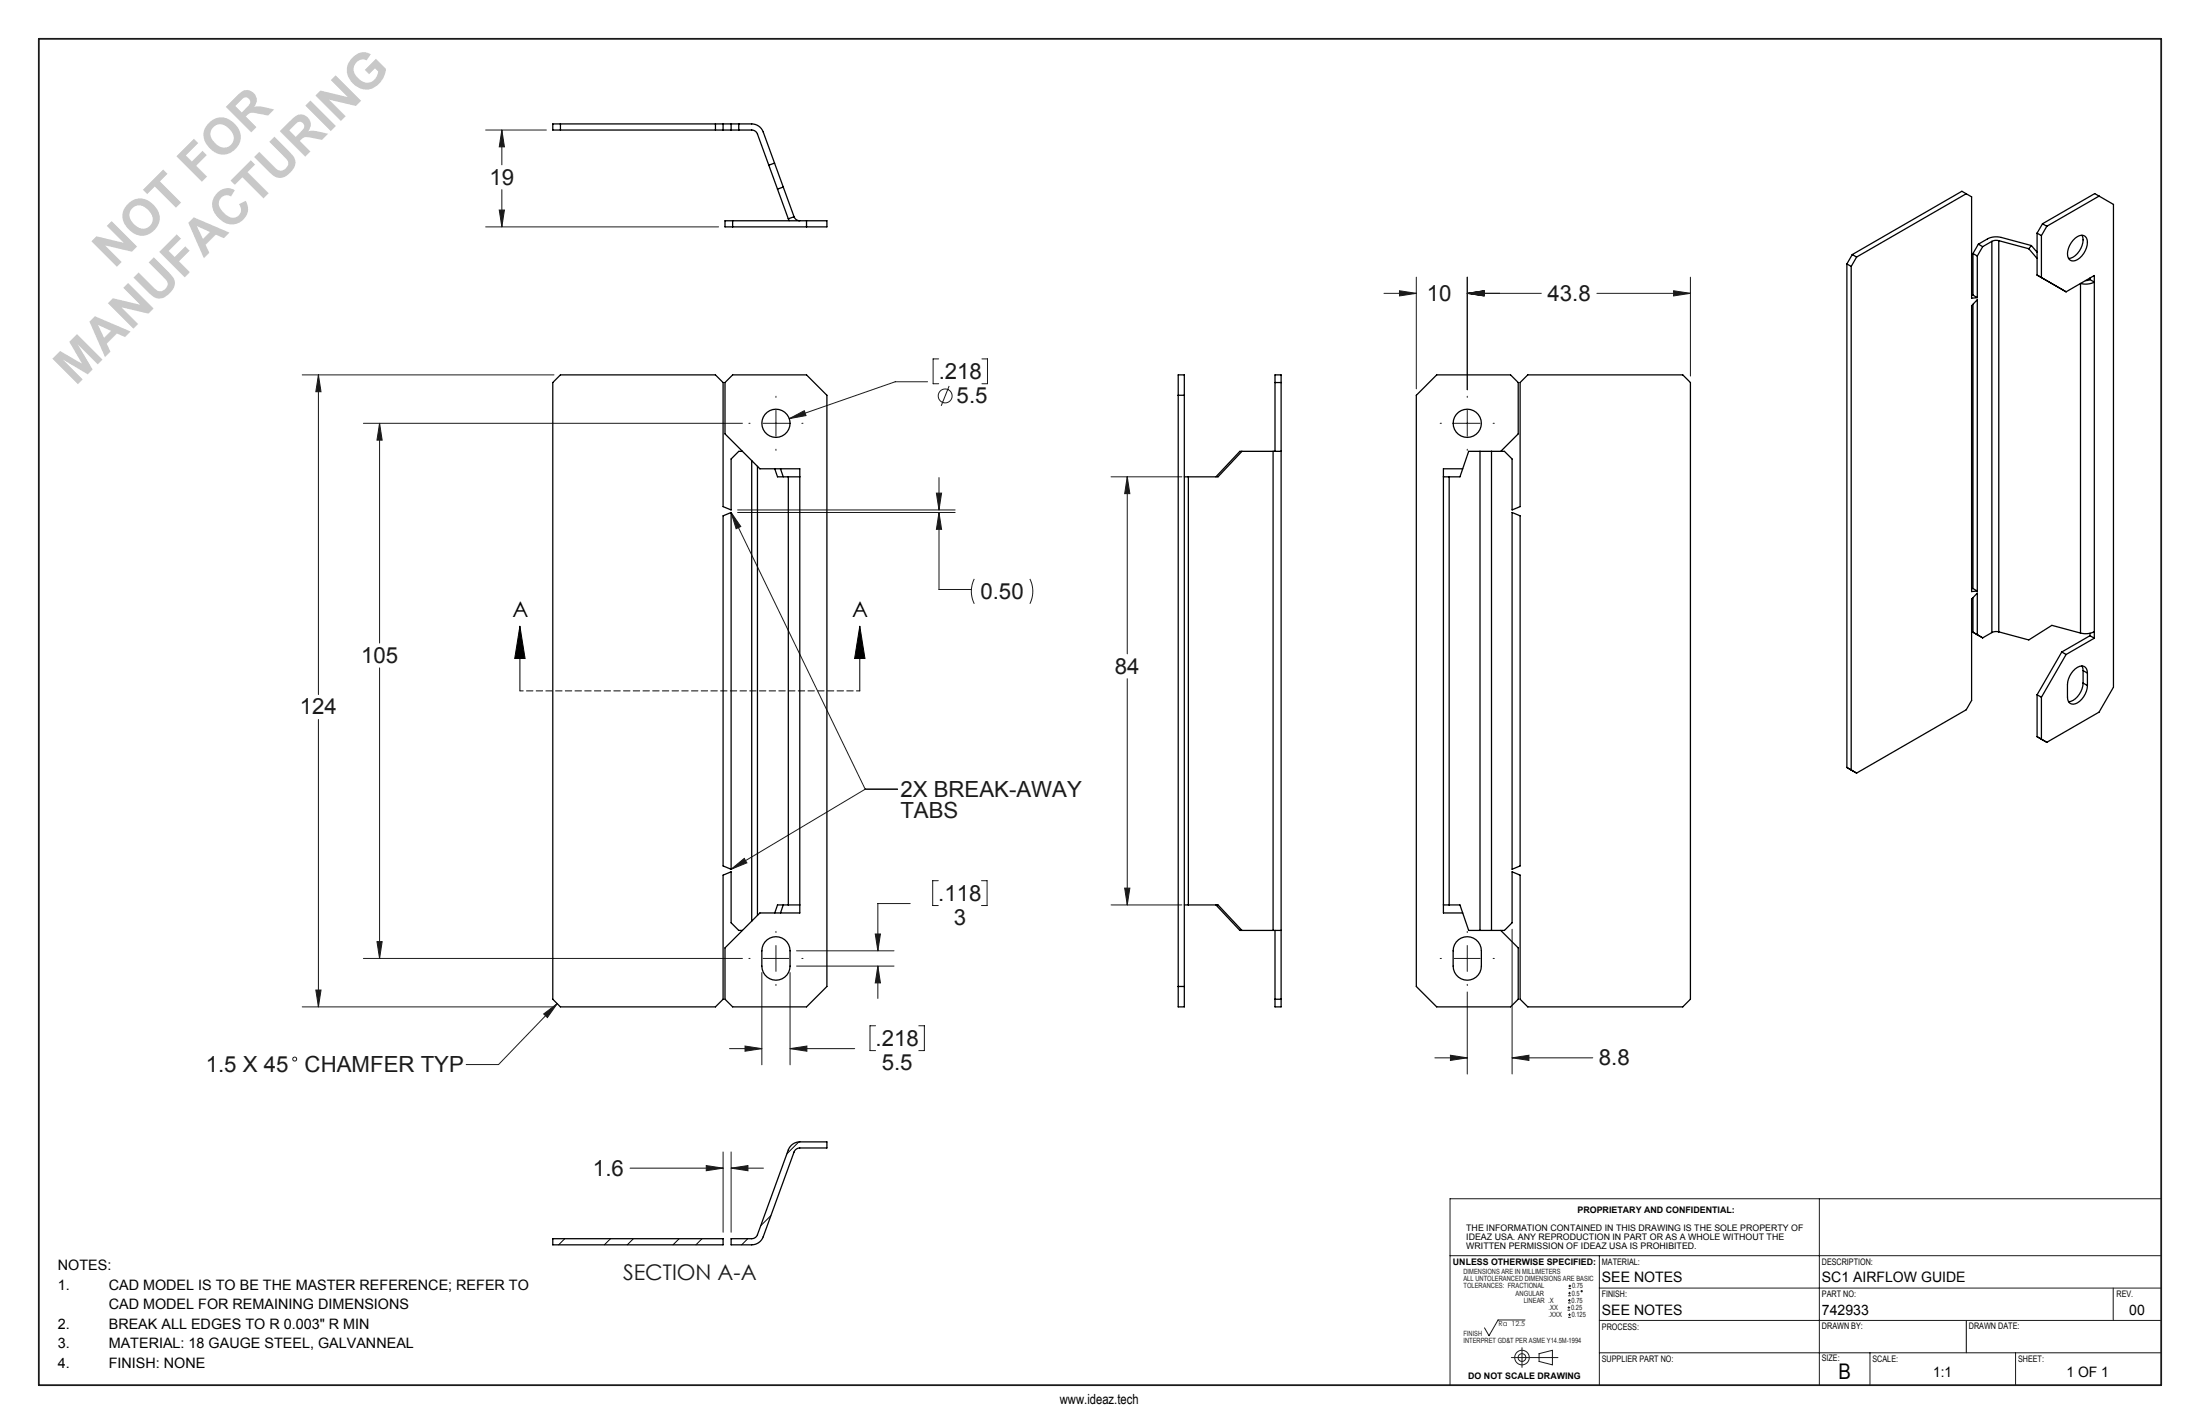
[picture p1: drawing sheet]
<svg xmlns="http://www.w3.org/2000/svg" width="432mm" height="279mm" viewBox="0 0 432 279" stroke-linecap="round" stroke-linejoin="round" font-family="sans-serif">
<g fill="none" stroke="#191924" stroke-width=".2">
<path d="M95.3 25.5h11.9M98.5 25.5l.5 3.3h-1zM98.5 25.5v6.8M98.5 37.2v7.3M95.3 44.5h45.7M98 41.2h1l-.5 3.3zM271.6 57.6h6.4M274.7 57l3.3 .6-3.3 .5zM278 54.4v21.9M288 57.6l3.3-.6v1.1zM288 54.4v22.1M288 57.6h14.5"/>
<path d="M313.4 57.6h18.4M328.5 57l3.3 .6-3.3 .5zM331.8 54.4v19.4M59.3 73.6h49.4M62.5 73.6v62.7M62.5 73.6l.5 3.3h-1zM152.3 77.7v.3M182.1 74.9h-6.4l-20.8 7.2M184.2 70.4h-1.1v4.9h1.1M186.3 75.7l-1.6 3.9M192.7 70.4h1.1v4.9h-1.1M288 77.7v.3"/>
<path d="M71.3 83.1h74.4M74.5 83.1v43.1M74.5 83.1l.5 3.3h-1zM147 83.1h.2M149.8 83.1h5M152.3 80.5v5.1M152.3 88.1v.3M154.9 82.1l3-1.5 .3 .9zM157.4 83.1h.2M183.8 96.8h1l-.5 3.3zM184.3 93.7v6.4M218.1 93.6h13.9"/>
<path d="M221.2 93.6v34.7M221.2 93.6l.6 3.3h-1.1zM282.7 83.1h.2M285.4 83.1h5.1M288 80.5v5.1M288 88.1v.3M293.1 83.1h.2M143.5 100.6l26.3 54.2M143.5 100.6l1.9 2.7-.9 .4zM144.8 100.1h42.7M144.8 100.6h42.7M184.3 100.6v15.1h6.3"/>
<path d="M184.3 100.6l.5 3.3h-1zM191.2 113.6a5.4 5.4 0 0 0 0 4.9M202.1 113.6a5.4 5.4 0 0 1 0 4.9M74.5 131v57.1M221.2 133.2v44.4M62.5 141.2v56.4M169.8 154.8h6.4M169.8 154.8l-26.3 15.8M143.5 170.6l2.6-2.2 .5 .9zM178.6 177.3h-6.3v9.3M184.2 172.8h-1.1v4.9h1.1M192.6 172.8h1.1v4.9h-1.1"/>
<path d="M218.1 177.6h13.9M220.7 174.3h1.1l-.6 3.3zM59.3 197.6h49.4M62 194.3h1l-.5 3.3zM71.3 188.1h74.4M74 184.8h1l-.5 3.3zM106.7 198.9l2.7-2-2 2.8zM109.4 196.9l-11.5 12h-6.4M147 188.1h.2M149.5 190.8v18.1M149.8 188.1h5M152.3 182.7v.3"/>
<path d="M152.3 185.5v5.1M152.3 193.1v.3M155.1 190.8v18.1M156.3 189.6h19.2M156.3 186.6h19.2M157.4 188.1h.2M171.8 183.3h1l-.5 3.3zM172.3 189.6v6.3M172.3 189.6l.5 3.3h-1zM282.7 188.1h.2M285.4 188.1h5.1M288 194.6v16.1"/>
<path d="M288 182.7v.3M288 185.5v5.1M288 193.1v.3M293.1 188.1h.2M296.8 182.3v28.4M143.2 205.8h6.3M146.2 205.2l3.3 .6-3.3 .5zM155.1 205.8h12.6M155.1 205.8l3.3-.6v1.1zM171.8 201.3h-1v4.8h1M180.3 201.3h1.1v4.8h-1.1M281.6 207.6h6.4"/>
<path d="M284.7 207l3.3 .6-3.3 .5zM296.8 207.6l3.3-.6v1.1zM296.8 207.6h15.8M123.7 229.2h18.2M138.6 228.7l3.3 .5-3.3 .5zM141.9 226v15.8M143.5 226v15.8M143.5 229.2h6.3M143.5 229.2l3.3-.5v1zM357.1 235.2v36.6M424.1 235.2h-139.5v36.6M284.6 246.4h139.6"/>
<path d="M299.3 259h-5.3l-1.7 3.1-.9-1.6M307.7 257.1h.5M307.7 256.6h.5M307.8 255.7h.5M307.8 255.1h.5M307.8 258.5h.5M307.8 258h.5M307.8 254.2h.5M307.8 253.7h.5M307.9 252.8h.5M307.9 252.3h.5M307.9 256.3v.5"/>
<path d="M308 254.9v.5M308.1 257.7v.5M308.1 253.5v.5M308.1 252.1v.5M313.9 252.7h110.3M313.9 246.4v25.4M313.9 259.1h110.2M414.8 252.7v6.4M296.6 266.4h9.2M298.7 264.4v3.9M302.1 265.6l2.6-.7v2.9l-2.6-.7zM313.9 265.4h110.3"/>
<path d="M367 265.4v6.4M395.6 265.4v6.4"/>
<circle cx="185.5" cy="77.7" r="1.36"/>
<circle cx="57.8" cy="207.8" r=".39"/>
<circle cx="310.4" cy="253.3" r=".13"/>
<circle cx="298.7" cy="266.4" r="1.43"/>
<circle cx="298.7" cy="266.4" r=".76"/>
</g>
<path d="M102 122.9l1.1 6.3h-2.1zM102 122.9v12.7M168.8 122.9l1 6.3h-2.1zM168.8 122.9v12.7M385.9 259.1v6.3" fill="none" stroke="#000" stroke-width=".2"/>
<path d="M7.6 7.6h416.6v264.2h-416.6z" fill="none" stroke="#191924" stroke-width=".35"/>
<path d="M168.8 135.6h-66.8" fill="none" stroke="#000" stroke-width=".2" stroke-dasharray="1.3 .6" stroke-dashoffset=".6"/>
<path d="M168.8 122.9l1 6.3h-2.1zM102 122.9l1.1 6.3h-2.1z" fill="#000"/>
<g fill="#191924">
<path d="M143.5 170.6l2.6-2.2 .5 .9zM143.5 100.6l1.9 2.7-.9 .4zM106.7 198.9l2.7-2-2 2.8zM143.5 229.2l3.3-.5v1zM138.6 228.7l3.3 .5-3.3 .5z"/>
<path d="M98 41.2h1l-.5 3.3zM98.5 25.5l.5 3.3h-1zM62.5 73.6l.5 3.3h-1zM62 194.3h1l-.5 3.3zM183.8 96.8h1l-.5 3.3zM184.3 100.6l.5 3.3h-1zM74.5 83.1l.5 3.3h-1zM74 184.8h1l-.5 3.3zM154.9 82.1l3.3-.6-.3-.9zM172.3 189.6l.5 3.3h-1zM171.8 183.3h1l-.5 3.3zM155.1 205.8l3.3-.6v1.1zM146.2 205.2l3.3 .6-3.3 .5zM220.7 174.3h1.1l-.6 3.3zM221.2 93.6l.6 3.3h-1.1zM284.7 207l3.3 .6-3.3 .5zM296.8 207.6l3.3-.6v1.1zM288 57.6l3.3-.6v1.1zM328.5 57l3.3 .6-3.3 .5zM288 57.6l3.3-.6v1.1zM274.7 57l3.3 .6-3.3 .5z"/>
</g>
<g fill="none" stroke="#000" stroke-width=".25">
<path d="M110 24.3v1.2M140.4 24.3v1.2M141.9 24.3v1.2M143.5 24.3v1.2M145 24.3v1.2M152 32l-1.1 .4M153.7 36.7l-1.1 .4M385.9 38l-21.5 12.4M412 38.5l-10.3 5.9M142.3 43.3h20v1.2h-20zM143.8 43.3v1.2M154.7 42.9l.2 .4"/>
<path d="M155.9 42.5l-6.1-16.6a2.4 2.4 0 0 0-2.3-1.6h-39v1.2h39a1.2 1.2 0 0 1 1.2 .8l6 16.6M155.9 42.5a1.2 1.2 0 0 0 1.1 .8M155.9 42.5l-1.2 .4M158.3 43.3v1.2M362.5 51.8v98.8l1.9 1.1 21.5-12.4 1.1-1.9v-19.9l1.1-1.1v8.1M362.5 51.8l.8 .5M363.3 52.3v98.8M363.6 49.9l21.5-12.4 1.9 1.1v19.9l1.1-.1M363.6 49.9l.8 .5M363.6 49.9l-1.1 1.9M364.4 50.4l-1.1 1.9M387.2 49.7l.9 .5"/>
<path d="M387.2 57.9l.9 .5M387.2 49.7v8.2M387.2 59.7v55.8M387.2 57.9h-.2M388.1 50.2v8.2M388.1 58.8v57.2l-1.1 .1v-56.1zM388.3 47.9l1.8-1a3.8 3.8 0 0 1 2.7-.3l5.9 1.6M388.3 47.9l.8 .5M388.3 47.9l-1.1 1.8M389.1 48.4l-1 1.8M390.9 47.4v76.7M390.9 47.4l-1.8 1"/>
<path d="M392.3 47.2h-.7l-.7 .2M392.3 47.2v76.8M392.3 47.2l5.9 1.6M398.2 48.8l1.6 1.9M398.7 48.2l-.5 .6M398.7 48.2l1.1 1.3M399.8 45.7v8.3l5.7 3.3 5.6-3.2v71.1M399.8 45.7l.9 .5M400.7 46.2v8.3M400.9 43.9l10.2-5.9 3.7 2.1v94.7l-2.8 4.9-10.3 5.9-1.9-1.1v-8.2M400.9 43.9l.8 .5M400.9 43.9l-1.1 1.8"/>
<path d="M401.7 44.4l-1 1.8M406.9 47.1a1.8 1.8 0 0 1 2.4-.7 3.1 3.1 0 0 1-.7 3.8 1.8 1.8 0 0 1-2.4 .8 3.1 3.1 0 0 1 .7-3.9zM408.6 46.2a3.7 3.7 0 0 1-2.6 4.5M410.2 54.9l.9 .4a3.8 3.8 0 0 1-2.8 .3v68.6M410.2 54.9l-.9 .2M410.2 54.5v.4M143.8 73.6h14.5l4 4v116l-4 4h-14.5l-1.5-1.5v-10.1l6.8-6.9h7.9v-87.1h-7.9l-6.8-6.9v-10zM231.2 73.6h1.2v124h-1.2zM231.2 77.6h1.2M250.2 75.1h1.2M145.7 88.6h-.7l-1.5 1.5v10l-1.6-.7v-24.3l-1.5-1.5h-30.4l-1.5 1.5v121l1.5 1.5h30.4l1.5-1.5v-24.4l1.6-.6v10l1.5 1.5h.7M147.5 90.4v90.3"/>
<path d="M148.7 91.5v88.1M152.1 92l.5 1.6h2.1M153.2 92l.5 1.6M154.7 93.6h2.3M154.7 93.6v84M232.4 93.6h.8M233.2 93.6v84M243.8 88.6l-4.7 5h-5.9M249.9 88.6h1.5M249.9 88.6h-6.5l-4.7 5M249.9 88.6v94M250.2 88.6v-15h1.2v124h-1.2v-15"/>
<path d="M283.3 93.6h1.1M284.4 93.6v84M287.1 92h-3.8v87.1h3.8M290.5 88.6h2.2M290.5 88.6h-2.2l-1.7 5h-2.2M290.5 88.6v94M292.7 88.6h2.6l1.5 1.5v10l1.6-.7v-24.3l1.5-1.5h30.4l1.5 1.5v121l-1.5 1.5h-30.4l-1.5-1.5v-24.4l-1.6-.6v10l-1.5 1.5h-2.6M292.7 88.6v94M294.6 88.6l3.4-3.5v-10l-1.5-1.5h-14.5l-4 4v116l4 4h14.5l1.5-1.5v-10.1l-3.4-3.4M141.9 101.2l1.6-.6v70l-1.6-.7zM296.8 100.6l1.6 .6v68.7l-1.6 .7zM387.2 117.3v6.7l1.9 1.2 1.8-1.1"/>
<path d="M387.2 115.5l.9 .5M387.2 115.5h-.2M392.3 124l-.7-.1-.7 .2M392.3 124l5.9 1.6 4.5-2.9 5.6 1.5M399.8 136.3l.9 .5M400.7 136.8v8.2M404.7 127.9l.8 .5M404.7 127.9l-4.9 8.4M405.5 128.4l-4.8 8.4M408.6 130.7l.3 .9M408.9 134a3.8 3.8 0 0 1-2.9 3.7M408.9 131.6l.8 .5"/>
<path d="M408.9 134l.8 .5M408.9 131.6v2.4M409.7 132.1a1.2 1.2 0 0 0-.6-1.3 1.2 1.2 0 0 0-1.4 .1 4.3 4.3 0 0 0-1.9 3.4v2.5a1.2 1.2 0 0 0 .6 1.2 1.2 1.2 0 0 0 1.3-.1 4.3 4.3 0 0 0 2-3.4M409.7 132.1v2.4M410.2 124.3v.4M410.2 124.7l.9 .5M410.2 124.7l-5.5 3.2M411.1 123.9a3.8 3.8 0 0 1-2.8 .3M411.1 125.2l-5.6 3.2M153.7 177.6l-.5 1.5M154.7 177.6h2.3M154.7 177.6h-2.1l-.5 1.5"/>
<path d="M232.4 177.6h.8M233.2 177.6h5.9l4.7 5M238.7 177.6l4.7 5h6.5M283.3 177.6h1.1M284.4 177.6h2.2l1.7 5h2.2M150.6 184.4a2.77 2.77 0 0 1 2.9-.3 2.77 2.77 0 0 1 1.6 2.5v3a2.77 2.77 0 0 1-2.8 2.7 2.77 2.77 0 0 1-2.8-2.7v-3a2.77 2.77 0 0 1 1.1-2.2zM231.2 193.6h1.2M249.9 182.6h1.5M250.2 196.1h1.2M285.8 184.8a2.77 2.77 0 0 1 3.1-.9 2.77 2.77 0 0 1 1.9 2.7v3a2.77 2.77 0 0 1-2.8 2.7 2.77 2.77 0 0 1-2.8-2.7l.1-3.7zM290.5 182.6h2.2M155.3 224.7l.6-.4 .7-.2 5.7-.1v1.2h-5.3a1.2 1.2 0 0 0-1.1 .8l-6.1 16.7a2.4 2.4 0 0 1-2.3 1.5h-4v-1.2h4a1.2 1.2 0 0 0 1.2-.7l6-16.7z"/>
<path d="M108.5 243h33.4v1.2h-33.4z"/>
<circle cx="152.3" cy="83.1" r="2.77"/>
<circle cx="288" cy="83.1" r="2.77"/>
</g>
<path d="M151.3 238.5l-2 2M156.8 224.1l-2.4 2.3M110.8 243l-1.2 1.2M119.8 243l-1.2 1.2M124.3 243l-1.2 1.2M133.3 243l-1.2 1.2M137.8 243l-1.2 1.2M146.8 243l-1.2 1.2" fill="none" stroke="#000" stroke-width=".2"/>
<g font-size="9.9" fill="#c3c8d2">
<text x="22.4" y="52.9" transform="rotate(-45 22.4 52.9)">NOT FOR</text>
<text x="14.8" y="75.9" transform="rotate(-45 14.8 75.9)">MANUFACTURING</text>
</g>
<g font-size="4.4" fill="#191924">
<text x="96.1" y="36.2">19</text>
<text x="280" y="59">10</text>
<text x="303.7" y="59">43.8</text>
<text x="184.2" y="74.3">.218</text>
<text x="187.8" y="79.1">5.5</text>
<text x="192.4" y="117.5">0.50</text>
<text x="70.9" y="130.1">105</text>
<text x="218.8" y="132.2">84</text>
<text x="58.9" y="140.2">124</text>
<text x="176.7" y="156.4">2X BREAK-AWAY</text>
<text x="176.7" y="160.5">TABS</text>
<text x="184.2" y="176.7">.118</text>
<text x="187.2" y="181.5">3</text>
<text x="171.9" y="205.2">.218</text>
<text x="173.1" y="210">5.5</text>
<text x="313.8" y="209">8.8</text>
<text x="40.4" y="210.4">1.5 X 45</text>
<text x="59.8" y="210.4">CHAMFER TYP</text>
<text x="116.4" y="230.7">1.6</text>
</g>
<g font-size="4.2">
<text x="100.6" y="121">A</text>
<text x="167.3" y="121">A</text>
<text x="360.8" y="270.7">B</text>
</g>
<text font-size="4.2" fill="#191924" x="122.3" y="251.1">SECTION A-A</text>
<g font-size="2.8">
<text x="11.3" y="249.2">NOTES:</text>
<text x="314.4" y="251.4">SEE NOTES</text>
<text x="357.6" y="251.4">SC1 AIRFLOW GUIDE</text>
<text x="11.3" y="253.1">1.</text>
<text x="21.3" y="253.1">CAD MODEL IS TO BE THE MASTER REFERENCE; REFER TO</text>
<text x="21.3" y="256.9">CAD MODEL FOR REMAINING DIMENSIONS</text>
<text x="314.4" y="258">SEE NOTES</text>
<text x="357.6" y="258">742933</text>
<text x="11.3" y="260.7">2.</text>
<text x="21.3" y="260.7">BREAK ALL EDGES TO R 0.003&quot; R MIN</text>
<text x="417.9" y="258">00</text>
<text x="11.3" y="264.5">3.</text>
<text x="11.3" y="268.3">4.</text>
<text x="21.3" y="264.5">MATERIAL: 18 GAUGE STEEL, GALVANNEAL</text>
<text x="21.3" y="268.3">FINISH: NONE</text>
<text x="379.4" y="270.1">1:1</text>
<text x="405.6" y="270.1">1 OF 1</text>
</g>
<text font-size="2.7" x="208" y="275.4">www.ideaz.tech</text>
<g font-size="1.8">
<text x="309.6" y="238">PROPRIETARY AND CONFIDENTIAL:</text>
<text x="287.8" y="241.5">THE INFORMATION CONTAINED IN THIS DRAWING IS THE SOLE PROPERTY OF</text>
<text x="287.8" y="243.3">IDEAZ USA. ANY REPRODUCTION IN PART OR AS A WHOLE WITHOUT THE</text>
<text x="287.8" y="245">WRITTEN PERMISSION OF IDEAZ USA IS PROHIBITED.</text>
<text x="285.2" y="248.2">UNLESS OTHERWISE SPECIFIED:</text>
<text x="314.4" y="248.2">MATERIAL:</text>
<text x="357.6" y="248.2">DESCRIPTION:</text>
<text x="314.4" y="254.5">FINISH:</text>
<text x="357.6" y="254.5">PART NO:</text>
<text x="415.4" y="254.5">REV.</text>
<text x="314.4" y="260.9">PROCESS:</text>
<text x="357.6" y="260.8">DRAWN BY:</text>
<text x="386.4" y="260.8">DRAWN DATE:</text>
<text x="314.4" y="267.2">SUPPLIER PART NO:</text>
<text x="357.6" y="267">SIZE:</text>
<text x="367.5" y="267.2">SCALE:</text>
<text x="396.1" y="267.2">SHEET:</text>
<text x="288.2" y="270.5">DO NOT SCALE DRAWING</text>
</g>
<g font-size="1.4" fill="#191924">
<text x="287.2" y="250">DIMENSIONS ARE IN MILLIMETERS</text>
<text x="287.2" y="251.4">ALL UNTOLERANCED DIMENSIONS ARE BASIC</text>
<text x="287.2" y="252.8">TOLERANCES: FRACTIONAL</text>
<text x="297.5" y="254.2">ANGULAR</text>
<text x="299.1" y="255.6">LINEAR .X</text>
<text x="303.9" y="257">.XX</text>
<text x="308.4" y="257">0.25</text>
<text x="308.5" y="255.6">0.75</text>
<text x="308.5" y="254.2">0.5</text>
<text x="308.5" y="252.8">0.75</text>
<text x="287.2" y="263.5">INTERPRET GD&amp;T PER ASME Y14.5M-1994</text>
<text x="287.2" y="262.1">FINISH</text>
<text x="294.1" y="260.2">Ra 12.5</text>
<text x="303.9" y="258.4">.XXX</text>
<text x="308.5" y="258.4">0.125</text>
</g>
</svg>
